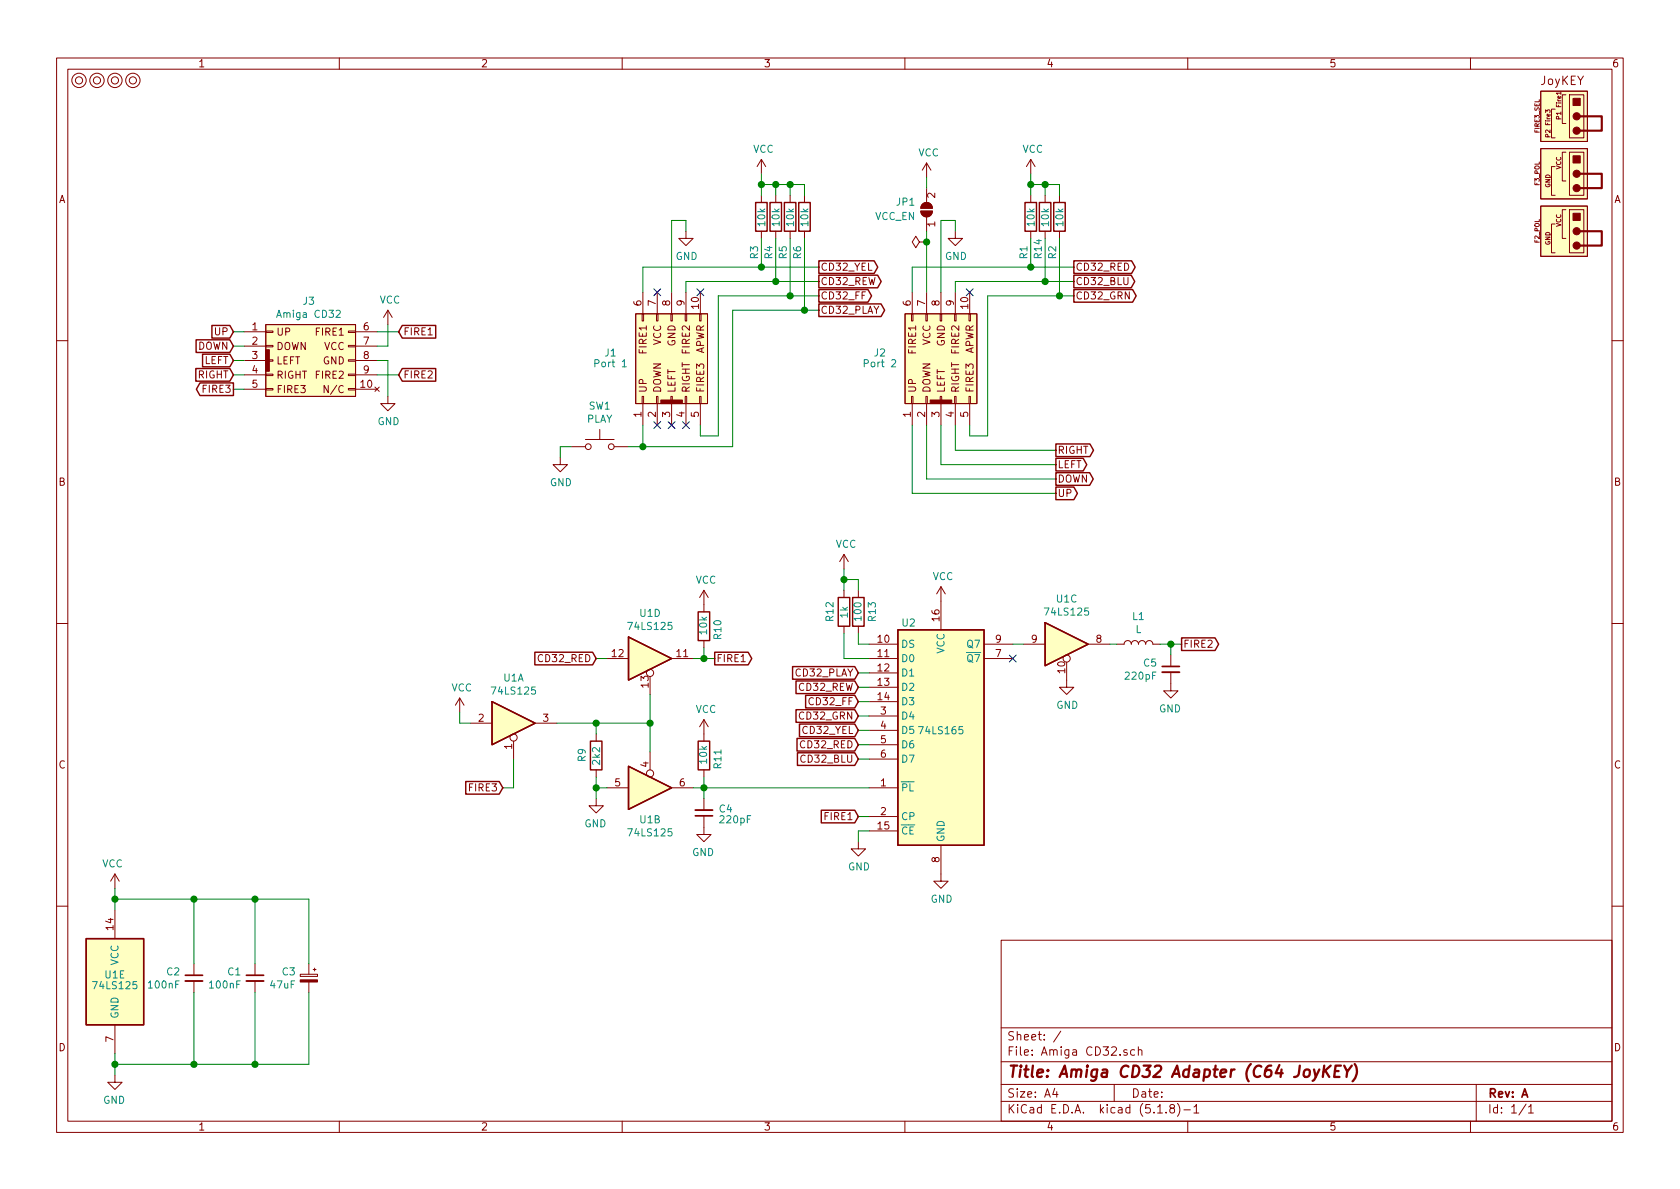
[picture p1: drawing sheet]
<svg xmlns="http://www.w3.org/2000/svg" width="297mm" height="210mm" viewBox="0 0 297 210" stroke-linecap="round" stroke-linejoin="round" font-family="sans-serif">
<g fill="none" stroke="#840000" stroke-width=".18">
<path d="M10 10.3h277v189.9h-277zM12 12.2h273v186.1h-273zM60 10.3v1.9M110 10.3v1.9M160 10.3v1.9M210 10.3v1.9M260 10.3v1.9M272.4 16.1h8.3v8.9h-8.3zM273.3 19.9v-.5l.3 .3 .1-.3 .3 .1v.4M275 19.3h-.7v5.1h.7M276 16.5h-.8l.2 .2M276 16.3v.4"/>
<path d="M276.9 16.8h-.7v5h.7M277.5 16.8h2.5v7.6h-2.5zM134.6 28.2l-.7 1.3M134.6 28.2v2.5M134.6 34.5v1.3M134.6 28.2l.8 1.3M137.2 34.5v1.3M139.7 34.5v1.3M142.2 34.5v1.3M162.8 37.3h2a1.02 1.02 0 0 1-1 1 1.02 1.02 0 0 1-1-1zM163 36.2a1.02 1.02 0 0 1 1.2-.3 1.02 1.02 0 0 1 .6 .9h-2zM163.8 28.8v2.6"/>
<path d="M163.8 33.3v2.5M163.8 38.3v2.6M163.8 28.8l-.7 1.3M163.8 28.8l.8 1.3M182.2 28.2l-.7 1.3M182.2 28.2v2.5M182.2 34.5v1.3M182.2 28.2l.8 1.3M184.8 34.5v1.3M187.3 34.5v1.3M272.4 36.4h8.3v8.9h-8.3zM272.4 26.3h8.3v8.9h-8.3z"/>
<path d="M275 39.6h-.7v5.1h.7M275 29.5h-.7v5h.7M276.9 37.1h-.7v5.1h.7M276.9 26.9h-.7v5.1h.7M277.5 37.1h2.5v7.6h-2.5zM277.5 26.9h2.5v7.6h-2.5zM43.2 58.7h3.8M47 57.4h15.9v12.7h-15.9zM47 58.5h1.3v.3h-1.3zM61.6 58.5h1.3v.3h-1.3zM62.9 58.7h3.8M68.6 54.9l-.8 1.2"/>
<path d="M68.6 54.9v2.5M68.6 54.9l.7 1.2M112.4 55.5h12.7v15.9h-12.7zM113.5 55.5h.3v1.3h-.3zM113.7 51.7v3.8M116.1 55.5h.2v1.3h-.2zM116.2 51.7v3.8M118.6 55.5h.3v1.3h-.3zM118.7 51.7v3.8M121.2 55.5h.2v1.3h-.2zM121.3 40.9v1.3h1.3l-1.3 1.2-1.3-1.2h1.3M121.3 51.7v3.8"/>
<path d="M123.7 55.5h.3v1.3h-.3zM123.8 51.7v3.8M134.6 40.9v1.3M137.2 40.9v1.3M139.7 40.9v1.3M142.2 40.9v1.3M160 55.5h12.7v15.9h-12.7zM161.2 55.5h.2v1.3h-.2zM161.3 51.7v3.8M162.6 42.8l-.7-1-.6 1 .6 1 .7-1h1.2M163.7 55.5h.3v1.3h-.3zM163.8 42.8h.1"/>
<path d="M163.8 51.7v3.8M166.2 55.5h.3v1.3h-.3zM166.4 51.7v3.8M168.8 55.5h.2v1.3h-.2zM168.9 40.9v1.3h1.3l-1.3 1.2-1.3-1.2h1.3M168.9 51.7v3.8M171.3 55.5h.3v1.3h-.3zM171.4 51.7v3.8M182.2 40.9v1.3M184.8 40.9v1.3M187.3 40.9v1.3M10 60.2h2"/>
<path d="M43.2 68.8h3.8M43.2 61.2h3.8M43.2 63.7h3.8M43.2 66.3h3.8M47 68.7h1.3v.3h-1.3zM47 66.2h1.3v.2h-1.3zM47 63.6h1.3v.3h-1.3zM47 61.1h1.3v.2h-1.3zM61.6 68.7h1.3v.3h-1.3zM61.6 66.2h1.3v.2h-1.3zM61.6 63.6h1.3v.3h-1.3zM61.6 61.1h1.3v.2h-1.3z"/>
<path d="M62.9 68.8h3.8M62.9 61.2h3.8M62.9 63.7h3.8M62.9 66.3h3.8M66.3 68.4l.8 .8M67.1 68.4l-.8 .8M68.6 70.1v1.3h1.2l-1.2 1.2-1.3-1.2h1.3M101 79h2.5M103.5 77.7h5.1M106 75.9v1.8M108.6 79h2.5M113.5 70.1h.3v1.3h-.3z"/>
<path d="M113.7 71.4v3.8M116.1 70.1h.2v1.3h-.2zM116.2 71.4v3.8M118.6 70.1h.3v1.3h-.3zM118.7 71.4v3.8M121.2 70.1h.2v1.3h-.2zM121.3 71.4v3.8M123.7 70.1h.3v1.3h-.3zM123.8 71.4v3.8M161.2 70.1h.2v1.3h-.2zM161.3 71.4v3.8M163.7 70.1h.3v1.3h-.3z"/>
<path d="M163.8 71.4v3.8M166.2 70.1h.3v1.3h-.3zM166.4 71.4v3.8M168.8 70.1h.2v1.3h-.2zM168.9 71.4v3.8M171.3 70.1h.3v1.3h-.3zM171.4 71.4v3.8M285 60.2h2M99.1 80.9v1.3h1.2l-1.2 1.2-1.3-1.2h1.3M149.2 98l-.7 1.3M149.2 98v2.6M149.2 98l.8 1.3"/>
<path d="M10 110.3h2M107.3 116.5h3.8M114.9 119.6v3.2M118.7 116.5h3.9M124.5 104.4l-.8 1.3M124.5 104.4v3.8M124.5 113.3v1.2M124.5 104.4l.7 1.3M149.2 104.4v1.3M149.2 110.7v1.3M151.8 104.4v1.3M151.8 110.7v1.3"/>
<path d="M153.7 113.9h5M153.7 116.5h5M153.7 119h5M166.4 103.8v7.6M166.4 103.8l-.8 1.2M166.4 103.8l.7 1.2M174 113.9h5.1M174 116.5h5.1M181 113.9h3.8M188.6 117.1v4.4h1.3l-1.3 1.3-1.3-1.3h1.3M192.4 113.9h3.8M197.5 113.9h1.3a.63 .63 0 0 1 .6-.6 .63 .63 0 0 1 .6 .6 .63 .63 0 0 1 .7-.6 .63 .63 0 0 1 .6 .6 .63 .63 0 0 1 .6-.6 .63 .63 0 0 1 .7 .6 .63 .63 0 0 1 .6-.6 .63 .63 0 0 1 .6 .6h1.3"/>
<path d="M207 118.9v3.3h-1.3l1.3 1.2 1.3-1.2h-1.3M207 115.8v2.1M285 110.3h2M81.3 123.4l-.8 1.3M81.3 123.4v2.6M81.3 123.4l.7 1.3M83.2 127.9h3.8M90.8 131.1v3.1M94.6 127.9h3.8M105.4 129.8v1.3M105.4 136.1v1.3M107.3 139.3h3.8"/>
<path d="M114.9 133v3.1M118.7 139.3h3.9M124.5 127.2v3.9M124.5 136.1v1.3M124.5 127.2l-.8 1.3M124.5 127.2l.7 1.3M153.7 139.3h5M153.7 121.5h5M153.7 124.1h5M153.7 126.6h5M153.7 129.2h5M153.7 131.7h5"/>
<path d="M153.7 134.2h5M20.3 154.6v2.5M20.3 154.6l.8 1.2M20.3 154.6l-.7 1.2M105.4 141.2v1.3h-1.3l1.3 1.3 1.3-1.3h-1.3M124.5 144.3v3.3h-1.3l1.3 1.2 1.2-1.2h-1.2M124.5 141.2v2.1M151.8 148.8v1.3h1.2l-1.2 1.3-1.3-1.3h1.3M153.7 146.9h5M153.7 144.4h5M166.4 149.5v6.3h1.2l-1.2 1.3-1.3-1.3h1.3M10 160.2h2"/>
<path d="M20.3 160.9v5.1M34.3 170.4v2.1M34.3 173.5v2M45.1 170.4v2.1M45.1 173.5v2M53.1 172.3h3v.4h-3zM54.6 170.4v1.9M54.6 173.7v1.8M55.4 171.4h.5M55.6 171.2v.5M177 166.3h108v32h-108zM285 160.2h2"/>
<path d="M20.3 190.1v1.3h-1.3l1.3 1.3 1.3-1.3h-1.3M20.3 181.2v5.1M60 198.3v1.9M110 198.3v1.9M160 198.3v1.9M177 194.8h108M177 191.8h108M177 187.8h108M177 181.8h108M186.5 192.5l-.4 1h1M186.8 193v1M187.6 182.3l-1.3 2"/>
<path d="M197 191.8v3M199.3 185.7a.37 .37 0 0 0-.6 .1l.1 .2 .5 .2v.1l-.2 .3-.4-.1M200.6 185.7l-.4-.1-.3 .3 .1 .6 .2 .1 .4-.1M201.3 185.7a.37 .37 0 0 1 .6 .1v.8M201.3 185.1v1.5M204.7 196.8h.8M206.2 196.7v.1M207.1 196l-.3-.3 .2-.3a.48 .48 0 0 1 .6 .1l-.1 .4a.52 .52 0 0 0-.6 .2 .52 .52 0 0 0 .1 .6l.4 .1 .2-.1 .1-.4-.3-.3M208.2 195.1a1.71 1.71 0 0 1 0 2.3M209.3 196.3h1.2M210 198.3v1.9M211.1 195.8l.4-.5v1.5"/>
<path d="M211.1 196.8h.9M260 198.3v1.9M261 191.8v6.5M269.8 195.2l-1.2 2M270.3 195.8l.4-.5v1.5M270.3 196.8h.8"/>
<circle cx="14" cy="14.2" r=".63"/>
<circle cx="14" cy="14.2" r="1.27"/>
<circle cx="17.1" cy="14.2" r=".63"/>
<circle cx="17.1" cy="14.2" r="1.27"/>
<circle cx="20.3" cy="14.2" r=".63"/>
<circle cx="20.3" cy="14.2" r="1.27"/>
<circle cx="23.5" cy="14.2" r=".63"/>
<circle cx="23.5" cy="14.2" r="1.27"/>
<circle cx="104" cy="79" r=".51"/>
<circle cx="108.1" cy="79" r=".51"/>
<circle cx="114.9" cy="119" r=".63"/>
<circle cx="188.6" cy="116.5" r=".63"/>
<circle cx="90.8" cy="130.4" r=".63"/>
<circle cx="114.9" cy="136.8" r=".63"/>
</g>
<path d="M234.1 188.4l-.2 2M234.3 189.3l.7 1.1M235.3 188.4l-1.3 1.2M236 189.4h.7M237.1 188.4h-1l-.2 2h.9M237.7 188.4l.5 1.1 .8-1.1M238.2 189.5l-.1 .9M239.5 188.2a2.31 2.31 0 0 1-.4 3" fill="none" stroke="#840000" stroke-width=".41"/>
<g fill="#840000" stroke="#840000" stroke-width=".18">
<path d="M53.1 173.3h3v.4h-3z"/>
<path d="M162.8 37.3h2a1.02 1.02 0 0 1-1 1 1.02 1.02 0 0 1-1-1z"/>
<path d="M163 36.2a1.02 1.02 0 0 1 1.2-.3 1.02 1.02 0 0 1 .6 .9h-2z"/>
<path d="M278.1 17.4h1.3v1.3h-1.3z"/>
<path d="M278.1 37.7h1.3v1.3h-1.3z"/>
<path d="M278.1 27.6h1.3v1.2h-1.3z"/>
<path d="M47 61.8h.6v3.9h-.6z"/>
<path d="M164.5 70.7h3.8v.7h-3.8z"/>
<path d="M116.8 70.7h3.8v.7h-3.8z"/>
<circle cx="278.8" cy="20.6" r=".63"/>
<circle cx="278.8" cy="43.4" r=".63"/>
<circle cx="278.8" cy="40.9" r=".63"/>
<circle cx="278.8" cy="33.3" r=".63"/>
<circle cx="278.8" cy="30.7" r=".63"/>
<circle cx="278.8" cy="23.1" r=".63"/>
</g>
<g fill="none" stroke="#840000" stroke-width=".25">
<path d="M133.6 35.8h2v5.1h-2zM136.1 35.8h2.1v5.1h-2.1zM138.7 35.8h2v5.1h-2zM141.2 35.8h2.1v5.1h-2.1zM181.2 35.8h2.1v5.1h-2.1zM183.8 35.8h2v5.1h-2zM186.3 35.8h2v5.1h-2zM37.5 57.6h3.1l.7 1.1-.7 1.1h-3.1zM71.1 57.6h5.9v2.2h-5.9l-.6-1.1zM144.8 51.2h8.7l.6 1.1-.6 1.1h-8.7zM144.8 48.7h10.4l.6 1.1-.6 1.1h-10.4zM144.8 46.1h9.8l.6 1.1-.6 1.2h-9.8z"/>
<path d="M144.8 53.7h11l.6 1.2-.6 1.1h-11zM189.9 51.2h10.4l.6 1.1-.6 1.1h-10.4zM189.9 48.7h10.1l.6 1.1-.6 1.1h-10.1zM189.9 46.1h10.2l.6 1.1-.6 1.2h-10.2zM34.6 65.2h6l.7 1.1-.7 1.1h-6zM34.7 60.1h5.9l.7 1.1-.7 1.1h-5.9zM35.4 67.7h5.9v2.2h-5.9l-.7-1.1zM35.8 62.6h4.8l.7 1.1-.7 1.2h-4.8zM71.1 65.2h5.9v2.2h-5.9l-.6-1.1zM186.7 78.5h6l.6 1.1-.6 1.1h-6zM186.7 86.1h3.2l.6 1.1-.6 1.2h-3.2zM186.7 81h4.8l.7 1.2-.7 1.1h-4.8z"/>
<path d="M186.7 83.6h6l.6 1.1-.6 1.1h-6zM94.6 115.3h10.2l.6 1.2-.6 1.1h-10.2zM111.1 112.6l7.6 3.9-7.6 3.8zM123.4 108.2h2.1v5.1h-2.1zM126.4 115.3h5.9l.6 1.2-.6 1.1h-5.9zM140.1 117.9h11l.7 1.1-.7 1.1h-11zM148.2 105.7h2v5h-2zM150.7 105.7h2.1v5h-2.1zM158.7 111.4h15.3v38.1h-15.3zM184.8 110.1l7.6 3.8-7.6 3.8zM208.9 112.8h5.9l.7 1.1-.7 1.1h-5.9zM82.3 138.2h6l.6 1.1-.6 1.1h-6z"/>
<path d="M87 124.1l7.6 3.8-7.6 3.8zM104.4 131.1h2v5h-2zM111.1 135.5l7.6 3.8-7.6 3.8zM123.4 131.1h2.1v5h-2.1zM140.7 125.5h10.4l.7 1.1-.7 1.1h-10.4zM140.7 120.4h10.4l.7 1.1-.7 1.2h-10.4zM140.9 130.6h10.2l.7 1.1-.7 1.1h-10.2zM141 133.1h10.1l.7 1.1-.7 1.2h-10.1zM141.4 128h9.7l.7 1.2-.7 1.1h-9.7zM142.4 123h8.7l.7 1.1-.7 1.1h-8.7zM145.2 143.3h5.9l.7 1.1-.7 1.1h-5.9zM15.2 166h10.2v15.2h-10.2z"/>
</g>
<path d="M205.5 118.9h3M122.9 143.3h3.1M32.8 173.5h3M43.6 173.5h3" fill="none" stroke="#840000" stroke-width=".33"/>
<path d="M205.5 117.9h3M122.9 144.3h3.1M32.8 172.5h3M43.6 172.5h3" fill="none" stroke="#840000" stroke-width=".3"/>
<g fill="#ffffc2" stroke="#ffffc2" stroke-width=".18">
<path d="M272.4 36.4h8.3v8.9h-8.3z"/>
<path d="M272.4 26.3h8.3v8.9h-8.3z"/>
<path d="M272.4 16.1h8.3v8.9h-8.3z"/>
<path d="M158.7 111.4h15.3v38.1h-15.3z"/>
<path d="M111.1 112.6l7.6 3.9-7.6 3.8z"/>
<path d="M47 57.4h15.9v12.7h-15.9z"/>
<path d="M87 124.1l7.6 3.8-7.6 3.8z"/>
<path d="M111.1 135.5l7.6 3.8-7.6 3.8z"/>
<path d="M184.8 110.1l7.6 3.8-7.6 3.8z"/>
<path d="M15.2 166h10.2v15.2h-10.2z"/>
<path d="M160 55.5h12.7v15.9h-12.7z"/>
<path d="M112.4 55.5h12.7v15.9h-12.7z"/>
</g>
<path d="M278.8 20.6h4.4v2.5h-4.4M278.8 30.7h4.4v2.6h-4.4M278.8 40.9h4.4v2.5h-4.4" fill="none" stroke="#840000" stroke-width=".38"/>
<path d="M59.4 55l.5-.1 .3 .3-.8 .9h.8M110 64.9h.7M157.7 63.7l.4-.1 .3 .4-.1 .2-.7 .7h.8" fill="none" stroke="#008484" stroke-width=".18"/>
<g fill="none" stroke="#008400" stroke-width=".18">
<path d="M134.6 32.6h7.6v1.9M134.6 30.7v3.8M137.2 32.6v1.9M139.7 32.6v1.9M163.8 31.4v1.9M182.2 30.7v3.8M182.2 32.6h5.1v1.9M184.8 32.6v1.9M41.3 58.7h1.9M66.7 58.7h3.8M68.6 57.4v3.8h-1.9M121.3 40.9v-1.9h-2.6v12.7"/>
<path d="M134.6 42.2v5M137.2 42.2v7.6M139.7 42.2v10.1M142.2 42.2v12.7M144.8 47.2h-31.1v4.5M144.8 49.8h-23.5v1.9M144.8 52.3h-17.8v24.8h-3.2v-1.9M144.8 54.9h-15.3v24.1h-18.4M163.8 40.9v10.8M168.9 40.9v-1.9h-2.5v12.7M182.2 42.2v5M184.8 42.2v7.6"/>
<path d="M187.3 42.2v10.1M189.9 47.2h-28.6v4.5M189.9 52.3h-15.3v24.8h-3.2v-1.9M189.9 49.8h-21v1.9M41.3 61.2h1.9M41.3 63.7h1.9M41.3 66.3h1.9M41.3 68.8h1.9M66.7 63.7h1.9v6.4M66.7 66.3h3.8M101 79h-1.9v1.9M113.7 75.2v3.8"/>
<path d="M161.3 75.2v12h25.4M163.8 75.2v9.5h22.9M166.4 75.2v7h20.3M168.9 75.2v4.4h17.8M105.4 116.5h1.9M122.6 116.5h3.8M124.5 114.5v2M149.2 100.6v3.8M149.2 112v4.5h4.5M149.2 102.5h2.6v1.9M151.8 112v1.9h1.9M151.8 119h1.9"/>
<path d="M179.1 113.9h1.9M196.2 113.9h1.3M205.1 113.9h3.8M207 113.9v1.9M81.3 126v1.9h1.9M90.8 134.2v5.1h-1.9M98.4 127.9h16.5M105.4 127.9v1.9M105.4 137.4v3.8M105.4 139.3h1.9M114.9 122.8v10.2M122.6 139.3h31.1"/>
<path d="M124.5 137.4v3.8M151.8 126.6h1.9M151.8 129.2h1.9M151.8 124.1h1.9M151.8 121.5h1.9M151.8 134.2h1.9M151.8 131.7h1.9M20.3 159h34.3v11.4M20.3 157.1v3.8M34.3 159v11.4M45.1 159v11.4M151.8 144.4h1.9"/>
<path d="M153.7 146.9h-1.9v1.9M34.3 175.5v12.7M45.1 175.5v12.7M54.6 175.5v12.7h-34.3M20.3 186.3v3.8"/>
</g>
<g fill="#008400" stroke="#008400" stroke-width=".25">
<circle cx="20.3" cy="159" r=".51"/>
<circle cx="149.2" cy="102.5" r=".51"/>
<circle cx="139.7" cy="32.6" r=".51"/>
<circle cx="163.8" cy="42.8" r=".51"/>
<circle cx="137.2" cy="32.6" r=".51"/>
<circle cx="113.7" cy="79" r=".51"/>
<circle cx="20.3" cy="188.2" r=".51"/>
<circle cx="142.2" cy="54.9" r=".51"/>
<circle cx="184.8" cy="32.6" r=".51"/>
<circle cx="124.5" cy="116.5" r=".51"/>
<circle cx="184.8" cy="49.8" r=".51"/>
<circle cx="114.9" cy="127.9" r=".51"/>
<circle cx="182.2" cy="47.2" r=".51"/>
<circle cx="105.4" cy="127.9" r=".51"/>
<circle cx="187.3" cy="52.3" r=".51"/>
<circle cx="124.5" cy="139.3" r=".51"/>
<circle cx="105.4" cy="139.3" r=".51"/>
<circle cx="182.2" cy="32.6" r=".51"/>
<circle cx="207" cy="113.9" r=".51"/>
<circle cx="45.1" cy="188.2" r=".51"/>
<circle cx="45.1" cy="159" r=".51"/>
<circle cx="34.3" cy="159" r=".51"/>
<circle cx="34.3" cy="188.2" r=".51"/>
<circle cx="134.6" cy="32.6" r=".51"/>
<circle cx="134.6" cy="47.2" r=".51"/>
<circle cx="137.2" cy="49.8" r=".51"/>
<circle cx="139.7" cy="52.3" r=".51"/>
</g>
<g fill="none" stroke="#000084" stroke-width=".18">
<path d="M115.6 51.1l1.2 1.2M116.8 51.1l-1.2 1.2M123.2 51.1l1.2 1.2M124.4 51.1l-1.2 1.2M170.8 51.1l1.3 1.2M172.1 51.1l-1.3 1.2M115.6 74.6l1.2 1.2M116.8 74.6l-1.2 1.2M118.1 74.6l1.3 1.2M119.4 74.6l-1.3 1.2M120.7 74.6l1.2 1.2M121.9 74.6l-1.2 1.2"/>
<path d="M178.5 115.8l1.2 1.3M179.7 115.8l-1.2 1.3"/>
</g>
<text font-size="2.8" fill="#840000" x="178" y="190.5">Title: Amiga CD32 Adapter (C64 JoyKEY)</text>
<g font-size="2.1" fill="#840000">
<text x="272.3" y="15">JoyKEY</text>
<text x="178" y="184">Sheet: /</text>
<text x="178" y="186.7">File: Amiga CD32.sch</text>
<text x="178" y="196.9">KiCad E.D.A. kicad (5.1.8)-1</text>
<text x="178" y="194.1">Size: A4</text>
<text x="200" y="194.1">Date:</text>
<text x="263" y="194.1">Rev: A</text>
<text x="263" y="196.9">Id: 1/1</text>
</g>
<g font-size="1.8" fill="#840000">
<text x="35" y="11.9">1</text>
<text x="85" y="11.9">2</text>
<text x="135" y="11.9">3</text>
<text x="185" y="11.9">4</text>
<text x="235" y="11.9">5</text>
<text x="285" y="11.9">6</text>
<text x="10.4" y="35.9">A</text>
<text x="165.4" y="35" transform="rotate(-90 165.4 35)">2</text>
<text x="285.4" y="35.9">A</text>
<text x="165.4" y="40.1" transform="rotate(-90 165.4 40.1)">1</text>
<text x="145" y="47.9">CD32_YEL</text>
<text x="190.1" y="47.9">CD32_RED</text>
<text x="145" y="53">CD32_FF</text>
<text x="145" y="50.4">CD32_REW</text>
<text x="190.1" y="53">CD32_GRN</text>
<text x="190.1" y="50.4">CD32_BLU</text>
<text x="38" y="59.3">UP</text>
<text x="44.6" y="58.4">1</text>
<text x="49" y="59.4">UP</text>
<text x="55.8" y="59.4">FIRE1</text>
<text x="64.3" y="58.4">6</text>
<text x="71.3" y="59.3">FIRE1</text>
<text x="113.4" y="54.1" transform="rotate(-90 113.4 54.1)">6</text>
<text x="116" y="54.1" transform="rotate(-90 116 54.1)">7</text>
<text x="118.5" y="54.1" transform="rotate(-90 118.5 54.1)">8</text>
<text x="121" y="54.1" transform="rotate(-90 121 54.1)">9</text>
<text x="123.6" y="54.6" transform="rotate(-90 123.6 54.6)">10</text>
<text x="145" y="55.5">CD32_PLAY</text>
<text x="161" y="54.1" transform="rotate(-90 161 54.1)">6</text>
<text x="163.6" y="54.1" transform="rotate(-90 163.6 54.1)">7</text>
<text x="166.1" y="54.1" transform="rotate(-90 166.1 54.1)">8</text>
<text x="168.7" y="54.1" transform="rotate(-90 168.7 54.1)">9</text>
<text x="171.2" y="54.6" transform="rotate(-90 171.2 54.6)">10</text>
<text x="34.9" y="61.8">DOWN</text>
<text x="36.1" y="64.4">LEFT</text>
<text x="44.6" y="61">2</text>
<text x="44.6" y="63.5">3</text>
<text x="48.8" y="61.9">DOWN</text>
<text x="48.8" y="64.4">LEFT</text>
<text x="57.1" y="64.4">GND</text>
<text x="57.3" y="61.9">VCC</text>
<text x="64.3" y="61">7</text>
<text x="64.3" y="63.5">8</text>
<text x="114.4" y="62.6" transform="rotate(-90 114.4 62.6)">FIRE1</text>
<text x="116.9" y="61.1" transform="rotate(-90 116.9 61.1)">VCC</text>
<text x="119.4" y="61.3" transform="rotate(-90 119.4 61.3)">GND</text>
<text x="122" y="62.6" transform="rotate(-90 122 62.6)">FIRE2</text>
<text x="124.5" y="62.6" transform="rotate(-90 124.5 62.6)">APWR</text>
<text x="162" y="62.6" transform="rotate(-90 162 62.6)">FIRE1</text>
<text x="164.5" y="61.1" transform="rotate(-90 164.5 61.1)">VCC</text>
<text x="167.1" y="61.3" transform="rotate(-90 167.1 61.3)">GND</text>
<text x="169.6" y="62.6" transform="rotate(-90 169.6 62.6)">FIRE2</text>
<text x="172.1" y="62.6" transform="rotate(-90 172.1 62.6)">APWR</text>
<text x="35" y="66.9">RIGHT</text>
<text x="36" y="69.5">FIRE3</text>
<text x="44.6" y="66">4</text>
<text x="44.6" y="68.6">5</text>
<text x="48.9" y="67">RIGHT</text>
<text x="49.1" y="69.5">FIRE3</text>
<text x="55.8" y="67">FIRE2</text>
<text x="57.5" y="69.5">N/C</text>
<text x="63.8" y="68.6">10</text>
<text x="64.3" y="66">9</text>
<text x="71.3" y="66.9">FIRE2</text>
<text x="114.4" y="69.4" transform="rotate(-90 114.4 69.4)">UP</text>
<text x="116.9" y="69.6" transform="rotate(-90 116.9 69.6)">DOWN</text>
<text x="119.4" y="69.6" transform="rotate(-90 119.4 69.6)">LEFT</text>
<text x="122" y="69.5" transform="rotate(-90 122 69.5)">RIGHT</text>
<text x="124.5" y="69.3" transform="rotate(-90 124.5 69.3)">FIRE3</text>
<text x="162" y="69.4" transform="rotate(-90 162 69.4)">UP</text>
<text x="164.5" y="69.6" transform="rotate(-90 164.5 69.6)">DOWN</text>
<text x="167.1" y="69.6" transform="rotate(-90 167.1 69.6)">LEFT</text>
<text x="169.6" y="69.5" transform="rotate(-90 169.6 69.5)">RIGHT</text>
<text x="172.1" y="69.3" transform="rotate(-90 172.1 69.3)">FIRE3</text>
<text x="113.4" y="73.8" transform="rotate(-90 113.4 73.8)">1</text>
<text x="116" y="73.8" transform="rotate(-90 116 73.8)">2</text>
<text x="118.5" y="73.8" transform="rotate(-90 118.5 73.8)">3</text>
<text x="121" y="73.8" transform="rotate(-90 121 73.8)">4</text>
<text x="123.6" y="73.8" transform="rotate(-90 123.6 73.8)">5</text>
<text x="161" y="73.8" transform="rotate(-90 161 73.8)">1</text>
<text x="163.6" y="73.8" transform="rotate(-90 163.6 73.8)">2</text>
<text x="166.1" y="73.8" transform="rotate(-90 166.1 73.8)">3</text>
<text x="168.7" y="73.8" transform="rotate(-90 168.7 73.8)">4</text>
<text x="171.2" y="73.8" transform="rotate(-90 171.2 73.8)">5</text>
<text x="186.9" y="80.3">RIGHT</text>
<text x="186.9" y="82.8">LEFT</text>
<text x="10.4" y="85.9">B</text>
<text x="186.9" y="87.9">UP</text>
<text x="186.9" y="85.3">DOWN</text>
<text x="285.4" y="85.9">B</text>
<text x="155.2" y="113.7">10</text>
<text x="166.1" y="109.8" transform="rotate(-90 166.1 109.8)">16</text>
<text x="176" y="113.7">9</text>
<text x="182.4" y="113.7">9</text>
<text x="193.8" y="113.7">8</text>
<text x="95.4" y="117.1">CD32_RED</text>
<text x="108.3" y="116.2">12</text>
<text x="119.7" y="116.2">11</text>
<text x="126.6" y="117.1">FIRE1</text>
<text x="140.8" y="119.6">CD32_PLAY</text>
<text x="155.2" y="116.2">11</text>
<text x="155.2" y="118.7">12</text>
<text x="176" y="116.2">7</text>
<text x="188.3" y="119" transform="rotate(-90 188.3 119)">10</text>
<text x="209.2" y="114.5">FIRE2</text>
<text x="114.7" y="121.5" transform="rotate(-90 114.7 121.5)">13</text>
<text x="141.4" y="122.2">CD32_REW</text>
<text x="143.3" y="124.7">CD32_FF</text>
<text x="155.2" y="121.3">13</text>
<text x="155.2" y="123.8">14</text>
<text x="84.6" y="127.6">2</text>
<text x="96" y="127.6">3</text>
<text x="141.6" y="127.2">CD32_GRN</text>
<text x="142" y="129.8">CD32_YEL</text>
<text x="155.7" y="126.4">3</text>
<text x="155.7" y="128.9">4</text>
<text x="155.7" y="131.4">5</text>
<text x="10.4" y="135.9">C</text>
<text x="90.6" y="132.5" transform="rotate(-90 90.6 132.5)">1</text>
<text x="114.7" y="135.7" transform="rotate(-90 114.7 135.7)">4</text>
<text x="141.7" y="132.3">CD32_RED</text>
<text x="141.8" y="134.9">CD32_BLU</text>
<text x="155.7" y="134">6</text>
<text x="285.4" y="135.9">C</text>
<text x="83.1" y="139.9">FIRE3</text>
<text x="108.7" y="139.1">5</text>
<text x="120.2" y="139.1">6</text>
<text x="155.7" y="139.1">1</text>
<text x="146" y="145">FIRE1</text>
<text x="155.2" y="146.7">15</text>
<text x="155.7" y="144.1">2</text>
<text x="166.1" y="152.5" transform="rotate(-90 166.1 152.5)">8</text>
<text x="20.1" y="164.4" transform="rotate(-90 20.1 164.4)">14</text>
<text x="10.4" y="185.9">D</text>
<text x="20.1" y="184.2" transform="rotate(-90 20.1 184.2)">7</text>
<text x="285.4" y="185.9">D</text>
<text x="35" y="199.9">1</text>
<text x="85" y="199.9">2</text>
<text x="135" y="199.9">3</text>
<text x="185" y="199.9">4</text>
<text x="235" y="199.9">5</text>
<text x="285" y="199.9">6</text>
</g>
<g font-size="1.8" fill="#008484">
<text x="133.1" y="27">VCC</text>
<text x="162.4" y="27.7">VCC</text>
<text x="180.8" y="27">VCC</text>
<text x="135.3" y="39.9" transform="rotate(-90 135.3 39.9)">10k</text>
<text x="137.8" y="39.9" transform="rotate(-90 137.8 39.9)">10k</text>
<text x="140.4" y="39.9" transform="rotate(-90 140.4 39.9)">10k</text>
<text x="142.9" y="39.9" transform="rotate(-90 142.9 39.9)">10k</text>
<text x="154.7" y="38.9">VCC_EN</text>
<text x="158.5" y="36.4">JP1</text>
<text x="182.9" y="39.9" transform="rotate(-90 182.9 39.9)">10k</text>
<text x="185.5" y="39.9" transform="rotate(-90 185.5 39.9)">10k</text>
<text x="188" y="39.9" transform="rotate(-90 188 39.9)">10k</text>
<text x="119.5" y="46">GND</text>
<text x="134" y="45.8" transform="rotate(-90 134 45.8)">R3</text>
<text x="136.6" y="45.8" transform="rotate(-90 136.6 45.8)">R4</text>
<text x="139.1" y="45.8" transform="rotate(-90 139.1 45.8)">R5</text>
<text x="141.7" y="45.8" transform="rotate(-90 141.7 45.8)">R6</text>
<text x="167.1" y="46">GND</text>
<text x="181.7" y="45.8" transform="rotate(-90 181.7 45.8)">R1</text>
<text x="184.2" y="45.7" transform="rotate(-90 184.2 45.7)">R14</text>
<text x="186.7" y="45.8" transform="rotate(-90 186.7 45.8)">R2</text>
<text x="53.6" y="53.9">J3</text>
<text x="67.1" y="53.7">VCC</text>
<text x="49.4" y="56.2">Amiga CD32</text>
<text x="105.5" y="64.9">Port 1</text>
<text x="107" y="63">J1</text>
<text x="153.1" y="64.9">Port 2</text>
<text x="154.6" y="63">J2</text>
<text x="66.8" y="75.2">GND</text>
<text x="103.7" y="74.7">PLAY</text>
<text x="104.1" y="72.4">SW1</text>
<text x="97.2" y="86">GND</text>
<text x="147.8" y="96.9">VCC</text>
<text x="123" y="103.2">VCC</text>
<text x="164.9" y="102.6">VCC</text>
<text x="186.8" y="106.5">U1C</text>
<text x="111.4" y="111.4">74LS125</text>
<text x="113.2" y="109.1">U1D</text>
<text x="125" y="112.1" transform="rotate(-90 125 112.1)">10k</text>
<text x="127.6" y="113" transform="rotate(-90 127.6 113)">R10</text>
<text x="147.4" y="109.8" transform="rotate(-90 147.4 109.8)">R12</text>
<text x="149.9" y="109.2" transform="rotate(-90 149.9 109.2)">1k</text>
<text x="152.3" y="109.6" transform="rotate(-90 152.3 109.6)">100</text>
<text x="154.9" y="109.8" transform="rotate(-90 154.9 109.8)">R13</text>
<text x="159.5" y="110.8">U2</text>
<text x="185" y="108.9">74LS125</text>
<text x="200.3" y="109.6">L1</text>
<text x="200.8" y="112">L</text>
<text x="159.3" y="114.5">DS</text>
<text x="159.3" y="117.1">D0</text>
<text x="159.3" y="119.6">D1</text>
<text x="167" y="115.6" transform="rotate(-90 167 115.6)">VCC</text>
<text x="171.1" y="117.1">Q7</text>
<text x="171.1" y="114.5">Q7</text>
<text x="202.2" y="117.9">C5</text>
<text x="79.8" y="122.3">VCC</text>
<text x="87.2" y="122.8">74LS125</text>
<text x="89.1" y="120.5">U1A</text>
<text x="159.3" y="122.2">D2</text>
<text x="159.3" y="124.7">D3</text>
<text x="186.8" y="125.3">GND</text>
<text x="199.1" y="120.2">220pF</text>
<text x="204.9" y="126">GND</text>
<text x="123" y="126.1">VCC</text>
<text x="159.3" y="127.2">D4</text>
<text x="159.3" y="129.8">D5</text>
<text x="162.8" y="129.8">74LS165</text>
<text x="103.6" y="134.7" transform="rotate(-90 103.6 134.7)">R9</text>
<text x="106.1" y="135.2" transform="rotate(-90 106.1 135.2)">2k2</text>
<text x="125" y="135" transform="rotate(-90 125 135)">10k</text>
<text x="127.6" y="135.9" transform="rotate(-90 127.6 135.9)">R11</text>
<text x="159.3" y="132.3">D6</text>
<text x="159.3" y="134.9">D7</text>
<text x="127.2" y="143.7">C4</text>
<text x="159.3" y="139.9">PL</text>
<text x="103.3" y="146.3">GND</text>
<text x="111.4" y="147.9">74LS125</text>
<text x="113.2" y="145.6">U1B</text>
<text x="127.5" y="145.6">220pF</text>
<text x="159.3" y="147.6">CE</text>
<text x="159.3" y="145">CP</text>
<text x="167" y="149" transform="rotate(-90 167 149)">GND</text>
<text x="18.1" y="153.4">VCC</text>
<text x="122.4" y="151.4">GND</text>
<text x="149.9" y="153.9">GND</text>
<text x="164.5" y="159.6">GND</text>
<text x="18.6" y="173">U1E</text>
<text x="21" y="170.7" transform="rotate(-90 21 170.7)">VCC</text>
<text x="29.5" y="172.5">C2</text>
<text x="40.3" y="172.5">C1</text>
<text x="49.9" y="172.5">C3</text>
<text x="16.7" y="174.9">74LS125</text>
<text x="26.4" y="174.8">100nF</text>
<text x="37.2" y="174.8">100nF</text>
<text x="47.9" y="174.8">47uF</text>
<text x="21" y="180.2" transform="rotate(-90 21 180.2)">GND</text>
<text x="18.2" y="195.2">GND</text>
</g>
<g font-size="1.1" fill="#840000">
<text x="272.2" y="23.5" transform="rotate(-90 272.2 23.5)">FIRE3_SEL</text>
<text x="274.1" y="24" transform="rotate(-90 274.1 24)">P2 Fire3</text>
<text x="276" y="20.8" transform="rotate(-90 276 20.8)">P1 Fire1</text>
<text x="276" y="30" transform="rotate(-90 276 30)">VCC</text>
<text x="272.2" y="32.8" transform="rotate(-90 272.2 32.8)">F3_POL</text>
<text x="274.1" y="33.2" transform="rotate(-90 274.1 33.2)">GND</text>
<text x="276" y="40.1" transform="rotate(-90 276 40.1)">VCC</text>
<text x="272.2" y="42.9" transform="rotate(-90 272.2 42.9)">F2_POL</text>
<text x="274.1" y="43.4" transform="rotate(-90 274.1 43.4)">GND</text>
</g>
</svg>
